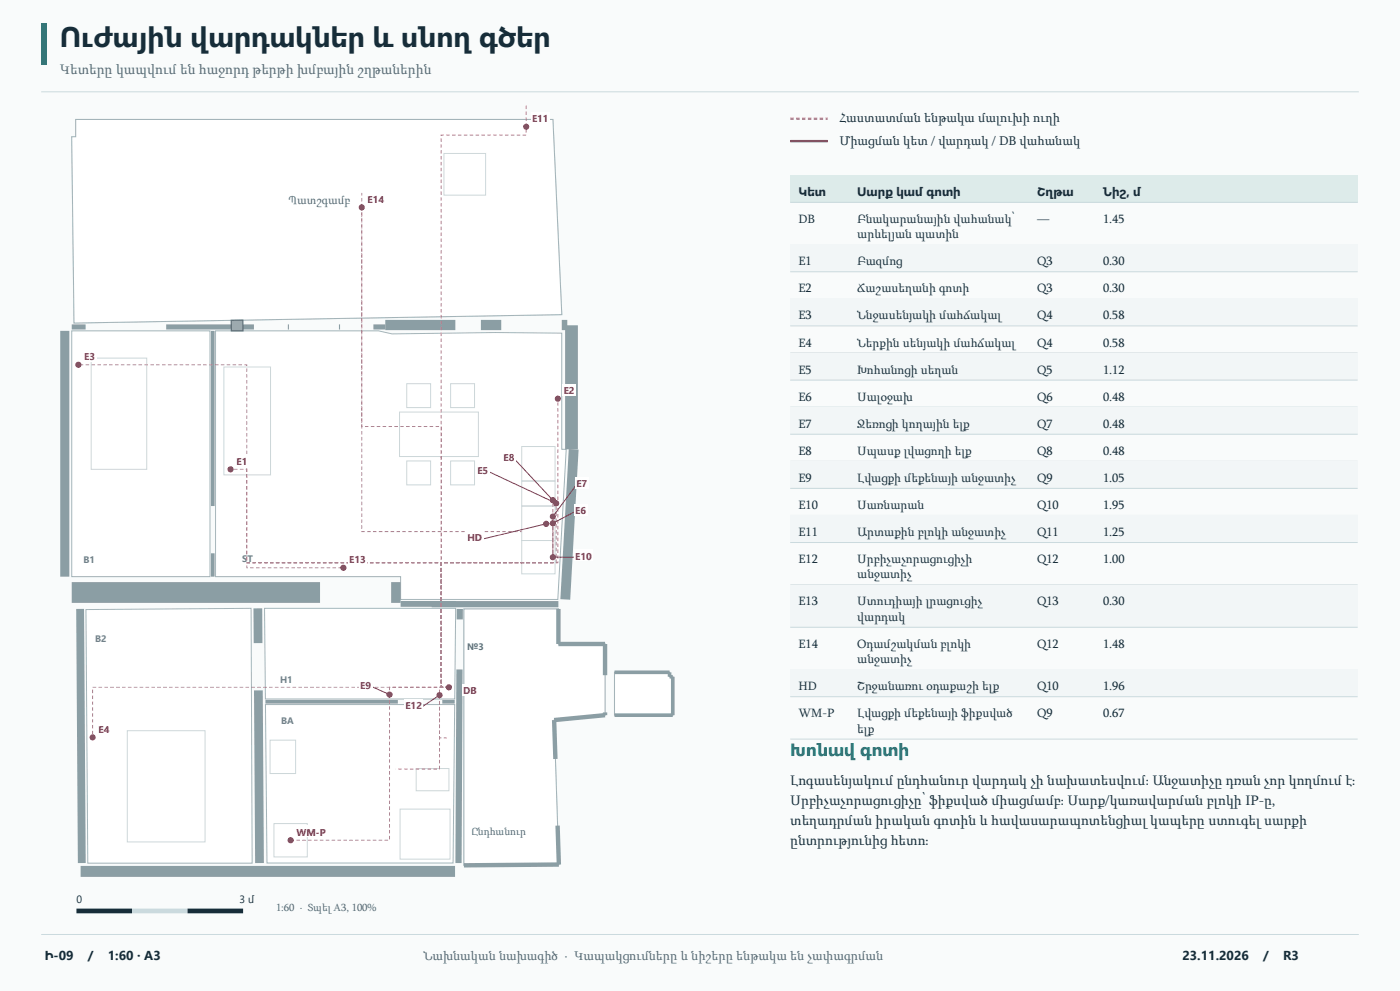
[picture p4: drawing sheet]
<svg xmlns="http://www.w3.org/2000/svg" width="420mm" height="297mm" viewBox="0 0 420 297" stroke-linecap="round" stroke-linejoin="round" font-family="sans-serif">
<path d="M0 0h420v297h-420z" fill-rule="evenodd" fill="#f9fbfb"/>
<path d="M12.3 7.1h1.8v12.3h-1.8z" fill-rule="evenodd" fill="#007c77"/>
<path d="M12.3 27.5h395.4M12.3 280.1h395.4" fill="none" stroke="#cbdade" stroke-width=".3"/>
<g fill="#f1f4f4" stroke="#cbdade" stroke-width=".35">
<path d="M139.2 182.5h28.3v10.5h14v21.3l-15.3 1.5 1.5 43.3-28.5 .2z" fill-rule="evenodd"/>
<path d="M184.4 201.5h16.5v1.3h.9v11.5h-17.4z" fill-rule="evenodd"/>
<path d="M22.7 35.8h143.2l2.6 58.5-146.3 2.5-.7-55.8h1.2z" fill-rule="evenodd"/>
</g>
<g fill="#fff" stroke="#a3b5ba" stroke-width=".3">
<path d="M21.5 99.2h41.5v73.6h-41.5z" fill-rule="evenodd"/>
<path d="M64.7 99.2h48.8l4.1 .9 30.9-.4 20 .1v34.9h1.4l-2.6 45h-47.1v-6.9h-55.5z" fill-rule="evenodd"/>
<path d="M25.8 182.7l49.5-.4 .3 76.4h-49.3z" fill-rule="evenodd"/>
<path d="M79.4 182.3h57.3l-.3 27.2h-56.8z" fill-rule="evenodd"/>
<path d="M79.6 211.2h56.8l-.5 47.4h-55.8z" fill-rule="evenodd"/>
<path d="M22.7 35.8h143.2l2.6 58.5-146.3 2.5-.7-55.8h1.2z" fill-rule="evenodd"/>
<path d="M139.2 182.5h28.3v10.5h14v21.3l-15.3 1.5 1.5 43.3-28.5 .2z" fill-rule="evenodd"/>
<path d="M184.4 201.5h16.5v1.3h.9v11.5h-17.4z" fill-rule="evenodd"/>
</g>
<path d="M21.5 177.6h74.5M117.3 177.6h2.9" fill="none" stroke="#8b9ea4" stroke-width="6.2" stroke-linecap="butt"/>
<path d="M19.4 99.2v73.6" fill="none" stroke="#8b9ea4" stroke-width="2.7" stroke-linecap="butt"/>
<path d="M21.5 98h4.2M49.9 98h26.3M86.4 98h.3M101.7 98h.3M112 98h3.6" fill="none" stroke="#8b9ea4" stroke-width="1.5" stroke-linecap="butt"/>
<path d="M115.6 97.4h21M144.3 97.4h6.1M168.5 97.4h1.7" fill="none" stroke="#8b9ea4" stroke-width="3.1" stroke-linecap="butt"/>
<path d="M172.1 134.7l-2.5 45" fill="none" stroke="#8b9ea4" stroke-width="3" stroke-linecap="butt"/>
<path d="M171.5 97.5v37.2" fill="none" stroke="#8b9ea4" stroke-width="3.8" stroke-linecap="butt"/>
<path d="M129.5 181.1h38M137.9 182.5v3.1M137.8 200.6l-.2 58.1" fill="none" stroke="#8b9ea4" stroke-width="1.9" stroke-linecap="butt"/>
<path d="M24.2 261.2h112.3" fill="none" stroke="#8b9ea4" stroke-width="3.3" stroke-linecap="butt"/>
<path d="M24 182.5l.5 76.2" fill="none" stroke="#8b9ea4" stroke-width="2.4" stroke-linecap="butt"/>
<path d="M77.4 182.3v10.4M77.5 206.9l.4 51.8" fill="none" stroke="#8b9ea4" stroke-width="2.6" stroke-linecap="butt"/>
<path d="M120.2 181h16.5" fill="none" stroke="#8b9ea4" stroke-width="1.7" stroke-linecap="butt"/>
<path d="M167.5 182.5v10.5h14v9.4M181.5 213.5v.8l-15.3 1.5 .4 11.7M167.3 247.4l.4 11.7-28.5 .2" fill="none" stroke="#8b9ea4" stroke-width="1.3" stroke-linecap="butt"/>
<path d="M63.8 99.2v52.5M63.8 165.8v7M79.6 210.3h39.8M132.7 210.3h3.7M184.4 201.5h16.5v1.3h.9v11.5h-17.4" fill="none" stroke="#8b9ea4" stroke-width="1.1" stroke-linecap="butt"/>
<g fill="none" stroke="#cdd8d8" stroke-width=".3">
<path d="M133.2 46h12.5v12.5h-12.5zM27.4 107.3h16.6v33.4h-16.6zM67.2 110h14v32.3h-14zM122 115h7.2v7.2h-7.2zM135.2 115h7.2v7.2h-7.2zM119.9 123.5h23.6v13.3h-23.6zM122 138.2h7.2v7.1h-7.2zM135.2 138.2h7.2v7.1h-7.2zM156.5 133.8h10v10.4h-10zM156.5 151.7h10v10.3h-10zM156.5 144.2h10v7.5h-10zM156.5 162h10v10h-10z"/>
<path d="M38.2 219h23.3v33.3h-23.3zM81 221.8h7.7v10h-7.7zM124.9 230.3h9.8v6.7h-9.8zM82.2 246.8h10v10h-10zM120 242.5h15v15h-15z"/>
</g>
<path d="M69.4 96l3.4-.1 .1 3.3h-3.5z" fill-rule="evenodd" fill="#9bafb0" stroke="#546f77" stroke-width=".35"/>
<path d="M22.9 273h16.7M56.3 273h16.6" fill="none" stroke="#172d39" stroke-width="1.4" stroke-linecap="butt"/>
<path d="M39.6 273h16.7" fill="none" stroke="#cbdade" stroke-width="1.4" stroke-linecap="butt"/>
<g fill="none" stroke="#c98093" stroke-width=".3" stroke-dasharray="1.1 .7" stroke-linecap="butt">
<path d="M157.9 38v-6.7h.1M108.5 62.2v-4.4M108.5 62.2v97.1h48M165.9 167v-10h-2M116.9 208.2v43.6h-29.7M131.9 208.3v12.9h2.1M131.9 208.3v22.2h-13.2M134.7 206h-2.3v-37.3h-58.4v-28h-4.8M134.7 206h-2.3v-37.3h35v-49.2M134.7 206h-2.3v-37.3h-58.4v-59.4h-50.5M134.7 206h-106.9v15M134.7 206h-2.3v-37.3h34.5v-17.9"/>
<path d="M134.7 206h-2.3v-37.3h33.5v-11.9M134.7 206h-2.3v-37.3h33.5v-13.9M134.7 206h-2.3v-37.3h33.5v-18.8M134.7 206h-17.8v2.2M134.7 206h-2.3v-37.3h33.5v-1.7M134.7 206h-2.3v-165.5h25.5v-2.5M134.7 206h-2.8v2.3M134.7 206h-2.3v-37.3h-58.4v1.5h29M134.7 206h-2.3v-78.2h-23.9v-65.6"/>
</g>
<circle cx="134.7" cy="206" r=".92" fill="#8d394e"/>
<path d="M138.6 205.1h4.8v3.5h-4.8z" fill-rule="evenodd" fill="#fff"/>
<circle cx="69.2" cy="140.7" r=".92" fill="#8d394e"/>
<path d="M70.6 136.2h4v3.6h-4z" fill-rule="evenodd" fill="#fff"/>
<circle cx="167.4" cy="119.5" r=".92" fill="#8d394e"/>
<path d="M168.8 115.1h4v3.5h-4z" fill-rule="evenodd" fill="#fff"/>
<circle cx="23.5" cy="109.3" r=".92" fill="#8d394e"/>
<path d="M24.9 104.9h4v3.5h-4z" fill-rule="evenodd" fill="#fff"/>
<circle cx="27.8" cy="221" r=".92" fill="#8d394e"/>
<path d="M29.2 216.6h4v3.5h-4z" fill-rule="evenodd" fill="#fff"/>
<path d="M146.5 141.3l20.4 9.5" fill="none" stroke="#8d394e" stroke-width=".3"/>
<circle cx="166.9" cy="150.8" r=".92" fill="#8d394e"/>
<path d="M142.9 139h4v3.5h-4z" fill-rule="evenodd" fill="#fff"/>
<path d="M172.6 153.3l-6.7 3.5" fill="none" stroke="#8d394e" stroke-width=".3"/>
<circle cx="165.9" cy="156.8" r=".92" fill="#8d394e"/>
<path d="M172.2 151h4v3.5h-4z" fill-rule="evenodd" fill="#fff"/>
<path d="M172.9 145.3l-7 9.5" fill="none" stroke="#8d394e" stroke-width=".3"/>
<circle cx="165.9" cy="154.8" r=".92" fill="#8d394e"/>
<path d="M172.6 143h3.9v3.5h-3.9z" fill-rule="evenodd" fill="#fff"/>
<path d="M154.3 137.6l11.6 12.3" fill="none" stroke="#8d394e" stroke-width=".3"/>
<circle cx="165.9" cy="149.9" r=".92" fill="#8d394e"/>
<path d="M150.7 135.3h4v3.5h-4z" fill-rule="evenodd" fill="#fff"/>
<path d="M111.3 205.7l5.6 2.5" fill="none" stroke="#8d394e" stroke-width=".3"/>
<circle cx="116.9" cy="208.2" r=".92" fill="#8d394e"/>
<path d="M107.7 203.4h4v3.5h-4z" fill-rule="evenodd" fill="#fff"/>
<path d="M165.9 167h6.7" fill="none" stroke="#8d394e" stroke-width=".3"/>
<circle cx="165.9" cy="167" r=".92" fill="#8d394e"/>
<path d="M172.2 164.7h5.7v3.5h-5.7z" fill-rule="evenodd" fill="#fff"/>
<circle cx="157.9" cy="38" r=".92" fill="#8d394e"/>
<path d="M159.3 33.6h5.7v3.5h-5.7z" fill-rule="evenodd" fill="#fff"/>
<path d="M131.9 208.3l-5.3 3.5" fill="none" stroke="#8d394e" stroke-width=".3"/>
<circle cx="131.9" cy="208.3" r=".92" fill="#8d394e"/>
<path d="M121.3 209.6h5.7v3.5h-5.7z" fill-rule="evenodd" fill="#fff"/>
<circle cx="103" cy="170.2" r=".92" fill="#8d394e"/>
<path d="M104.4 165.7h5.7v3.6h-5.7z" fill-rule="evenodd" fill="#fff"/>
<circle cx="108.5" cy="62.2" r=".92" fill="#8d394e"/>
<path d="M109.9 57.7h5.7v3.6h-5.7z" fill-rule="evenodd" fill="#fff"/>
<path d="M163.9 157l-19.2 4.6" fill="none" stroke="#8d394e" stroke-width=".3"/>
<circle cx="163.9" cy="157" r=".92" fill="#8d394e"/>
<path d="M139.9 159.3h5.1v3.5h-5.1z" fill-rule="evenodd" fill="#fff"/>
<circle cx="87.2" cy="251.8" r=".92" fill="#8d394e"/>
<path d="M88.6 247.4h9.5v3.5h-9.5z" fill-rule="evenodd" fill="#fff"/>
<path d="M237.1 35.6h11.3" fill="none" stroke="#c98093" stroke-width=".71" stroke-dasharray="1.1 .7" stroke-linecap="butt"/>
<path d="M237.1 42.3h11.3" fill="none" stroke="#8d394e" stroke-width=".71" stroke-linecap="butt"/>
<path d="M237.1 52.5h170.2v8.1h-170.2z" fill-rule="evenodd" fill="#ddebea"/>
<path d="M237.1 60.6h170.2M237.1 73.3h170.2" fill="none" stroke="#cbdade" stroke-width=".3"/>
<path d="M237.1 73.3h170.2v8.2h-170.2z" fill-rule="evenodd" fill="#f2f6f7"/>
<path d="M237.1 81.5h170.2M237.1 89.6h170.2" fill="none" stroke="#cbdade" stroke-width=".3"/>
<path d="M237.1 89.6h170.2v8.1h-170.2z" fill-rule="evenodd" fill="#f2f6f7"/>
<path d="M237.1 97.7h170.2M237.1 105.8h170.2" fill="none" stroke="#cbdade" stroke-width=".3"/>
<path d="M237.1 105.8h170.2v8.1h-170.2z" fill-rule="evenodd" fill="#f2f6f7"/>
<path d="M237.1 113.9h170.2M237.1 122h170.2" fill="none" stroke="#cbdade" stroke-width=".3"/>
<path d="M237.1 122h170.2v8.1h-170.2z" fill-rule="evenodd" fill="#f2f6f7"/>
<path d="M237.1 130.1h170.2M237.1 138.3h170.2" fill="none" stroke="#cbdade" stroke-width=".3"/>
<path d="M237.1 138.3h170.2v8.1h-170.2z" fill-rule="evenodd" fill="#f2f6f7"/>
<path d="M237.1 146.4h170.2M237.1 154.5h170.2" fill="none" stroke="#cbdade" stroke-width=".3"/>
<path d="M237.1 154.5h170.2v8.1h-170.2z" fill-rule="evenodd" fill="#f2f6f7"/>
<path d="M237.1 162.6h170.2M237.1 175.3h170.2" fill="none" stroke="#cbdade" stroke-width=".3"/>
<path d="M237.1 175.3h170.2v12.7h-170.2z" fill-rule="evenodd" fill="#f2f6f7"/>
<path d="M237.1 188h170.2M237.1 200.7h170.2" fill="none" stroke="#cbdade" stroke-width=".3"/>
<path d="M237.1 200.7h170.2v8.1h-170.2z" fill-rule="evenodd" fill="#f2f6f7"/>
<path d="M237.1 208.8h170.2M237.1 221.5h170.2" fill="none" stroke="#cbdade" stroke-width=".3"/>
<text font-size="8.5" fill="#172d39" x="18" y="14.1">Ուժային վարդակներ և սնող գծեր</text>
<text font-size="5.3" fill="#007c77" x="237.1" y="226.4">Խոնավ գոտի</text>
<text font-size="4.2" fill="#536776" x="18" y="22.2">Կետերը կապվում են հաջորդ թերթի խմբային շղթաներին</text>
<g font-size="4.2" fill="#172d39">
<text x="237.1" y="235.3">Լոգասենյակում ընդհանուր վարդակ չի նախատեսվում։ Անջատիչը դռան չոր կողմում է։</text>
<text x="237.1" y="241.3">Սրբիչաչորացուցիչը՝ ֆիքսված միացմամբ։ Սարք/կառավարման բլոկի IP-ը,</text>
<text x="237.1" y="247.3">տեղադրման իրական գոտին և հավասարապոտենցիալ կապերը ստուգել սարքի</text>
<text x="237.1" y="253.3">ընտրությունից հետո։</text>
</g>
<g font-size="3.9" fill="#172d39">
<text x="251.9" y="36.7">Հաստատման ենթակա մալուխի ուղի</text>
<text x="251.9" y="43.4">Միացման կետ / վարդակ / DB վահանակ</text>
<text x="13.4" y="287.8">Ի-09</text>
<text x="26.4" y="287.8">/</text>
<text x="32.4" y="287.8">1:60 · A3</text>
<text x="354.7" y="287.8">23.11.2026</text>
<text x="379" y="287.8">/</text>
<text x="384.9" y="287.8">R3</text>
</g>
<text font-size="3.9" fill="#536776" x="127" y="287.8">Նախնական նախագիծ · Կապակցումները և նիշերը ենթակա են չափագրման</text>
<g font-size="3.7" fill="#172d39">
<text x="239.5" y="58.7">Կետ</text>
<text x="257.2" y="58.7">Սարք կամ գոտի</text>
<text x="311.1" y="58.7">Շղթա</text>
<text x="330.9" y="58.7">Նիշ, մ</text>
<text x="239.5" y="66.8">DB</text>
<text x="257.2" y="66.8">Բնակարանային վահանակ՝</text>
<text x="257.2" y="71.4">արևելյան պատին</text>
<text x="311.1" y="66.8">—</text>
<text x="330.9" y="66.8">1.45</text>
<text x="239.5" y="79.5">E1</text>
<text x="257.2" y="79.5">Բազմոց</text>
<text x="311.1" y="79.5">Q3</text>
<text x="330.9" y="79.5">0.30</text>
<text x="239.5" y="87.6">E2</text>
<text x="257.2" y="87.6">Ճաշասեղանի գոտի</text>
<text x="311.1" y="87.6">Q3</text>
<text x="330.9" y="87.6">0.30</text>
<text x="239.5" y="95.7">E3</text>
<text x="257.2" y="95.7">Ննջասենյակի մահճակալ</text>
<text x="311.1" y="95.7">Q4</text>
<text x="330.9" y="95.7">0.58</text>
<text x="239.5" y="103.9">E4</text>
<text x="257.2" y="103.9">Ներքին սենյակի մահճակալ</text>
<text x="311.1" y="103.9">Q4</text>
<text x="330.9" y="103.9">0.58</text>
<text x="239.5" y="112">E5</text>
<text x="257.2" y="112">Խոհանոցի սեղան</text>
<text x="311.1" y="112">Q5</text>
<text x="330.9" y="112">1.12</text>
<text x="239.5" y="120.1">E6</text>
<text x="257.2" y="120.1">Սալօջախ</text>
<text x="311.1" y="120.1">Q6</text>
<text x="330.9" y="120.1">0.48</text>
<text x="239.5" y="128.2">E7</text>
<text x="257.2" y="128.2">Ջեռոցի կողային ելք</text>
<text x="311.1" y="128.2">Q7</text>
<text x="330.9" y="128.2">0.48</text>
<text x="239.5" y="136.3">E8</text>
<text x="257.2" y="136.3">Սպասք լվացողի ելք</text>
<text x="311.1" y="136.3">Q8</text>
<text x="330.9" y="136.3">0.48</text>
<text x="239.5" y="144.4">E9</text>
<text x="257.2" y="144.4">Լվացքի մեքենայի անջատիչ</text>
<text x="311.1" y="144.4">Q9</text>
<text x="330.9" y="144.4">1.05</text>
<text x="239.5" y="152.5">E10</text>
<text x="257.2" y="152.5">Սառնարան</text>
<text x="311.1" y="152.5">Q10</text>
<text x="330.9" y="152.5">1.95</text>
<text x="239.5" y="160.7">E11</text>
<text x="257.2" y="160.7">Արտաքին բլոկի անջատիչ</text>
<text x="311.1" y="160.7">Q11</text>
<text x="330.9" y="160.7">1.25</text>
<text x="239.5" y="168.8">E12</text>
<text x="257.2" y="168.8">Սրբիչաչորացուցիչի</text>
<text x="257.2" y="173.4">անջատիչ</text>
<text x="311.1" y="168.8">Q12</text>
<text x="330.9" y="168.8">1.00</text>
<text x="239.5" y="181.5">E13</text>
<text x="257.2" y="181.5">Ստուդիայի լրացուցիչ</text>
<text x="311.1" y="181.5">Q13</text>
<text x="330.9" y="181.5">0.30</text>
<text x="257.2" y="186.1">վարդակ</text>
<text x="239.5" y="194.2">E14</text>
<text x="257.2" y="194.2">Օդամշակման բլոկի</text>
<text x="311.1" y="194.2">Q12</text>
<text x="330.9" y="194.2">1.48</text>
<text x="257.2" y="198.8">անջատիչ</text>
<text x="239.5" y="206.9">HD</text>
<text x="257.2" y="206.9">Շրջանառու օդաքաշի ելք</text>
<text x="311.1" y="206.9">Q10</text>
<text x="330.9" y="206.9">1.96</text>
<text x="239.5" y="215">WM-P</text>
<text x="257.2" y="215">Լվացքի մեքենայի ֆիքսված</text>
<text x="311.1" y="215">Q9</text>
<text x="330.9" y="215">0.67</text>
<text x="257.2" y="219.6">ելք</text>
</g>
<text font-size="3.5" fill="#536776" x="86.5" y="61.2">Պատշգամբ</text>
<g font-size="3.2" fill="#536776">
<text x="141.5" y="250.3">Ընդհանուր</text>
<text x="82.8" y="273">1:60 · Տպել A3, 100%</text>
</g>
<g font-size="3.2" fill="#172d39">
<text x="22.9" y="270.5">0</text>
<text x="71.9" y="270.5">3 մ</text>
</g>
<g font-size="3" fill="#8d394e">
<text x="159.6" y="36.6">E11</text>
<text x="110.3" y="60.7">E14</text>
<text x="25.3" y="107.9">E3</text>
<text x="169.1" y="118.1">E2</text>
<text x="70.9" y="139.2">E1</text>
<text x="143.2" y="142">E5</text>
<text x="151" y="138.3">E8</text>
<text x="172.9" y="146">E7</text>
<text x="172.6" y="154">E6</text>
<text x="140.2" y="162.3">HD</text>
<text x="172.6" y="167.7">E10</text>
<text x="104.8" y="168.7">E13</text>
<text x="108" y="206.4">E9</text>
<text x="138.9" y="208.1">DB</text>
<text x="121.6" y="212.6">E12</text>
<text x="29.5" y="219.6">E4</text>
<text x="88.9" y="250.4">WM-P</text>
</g>
<g font-size="2.8" fill="#738785">
<text x="25" y="168.7">B1</text>
<text x="72.7" y="168.3">ST</text>
<text x="28.5" y="192.5">B2</text>
<text x="84" y="204.8">H1</text>
<text x="84.4" y="217">BA</text>
</g>
<text font-size="2.8" fill="#627a78" x="140.2" y="194.7">№3</text>
</svg>
